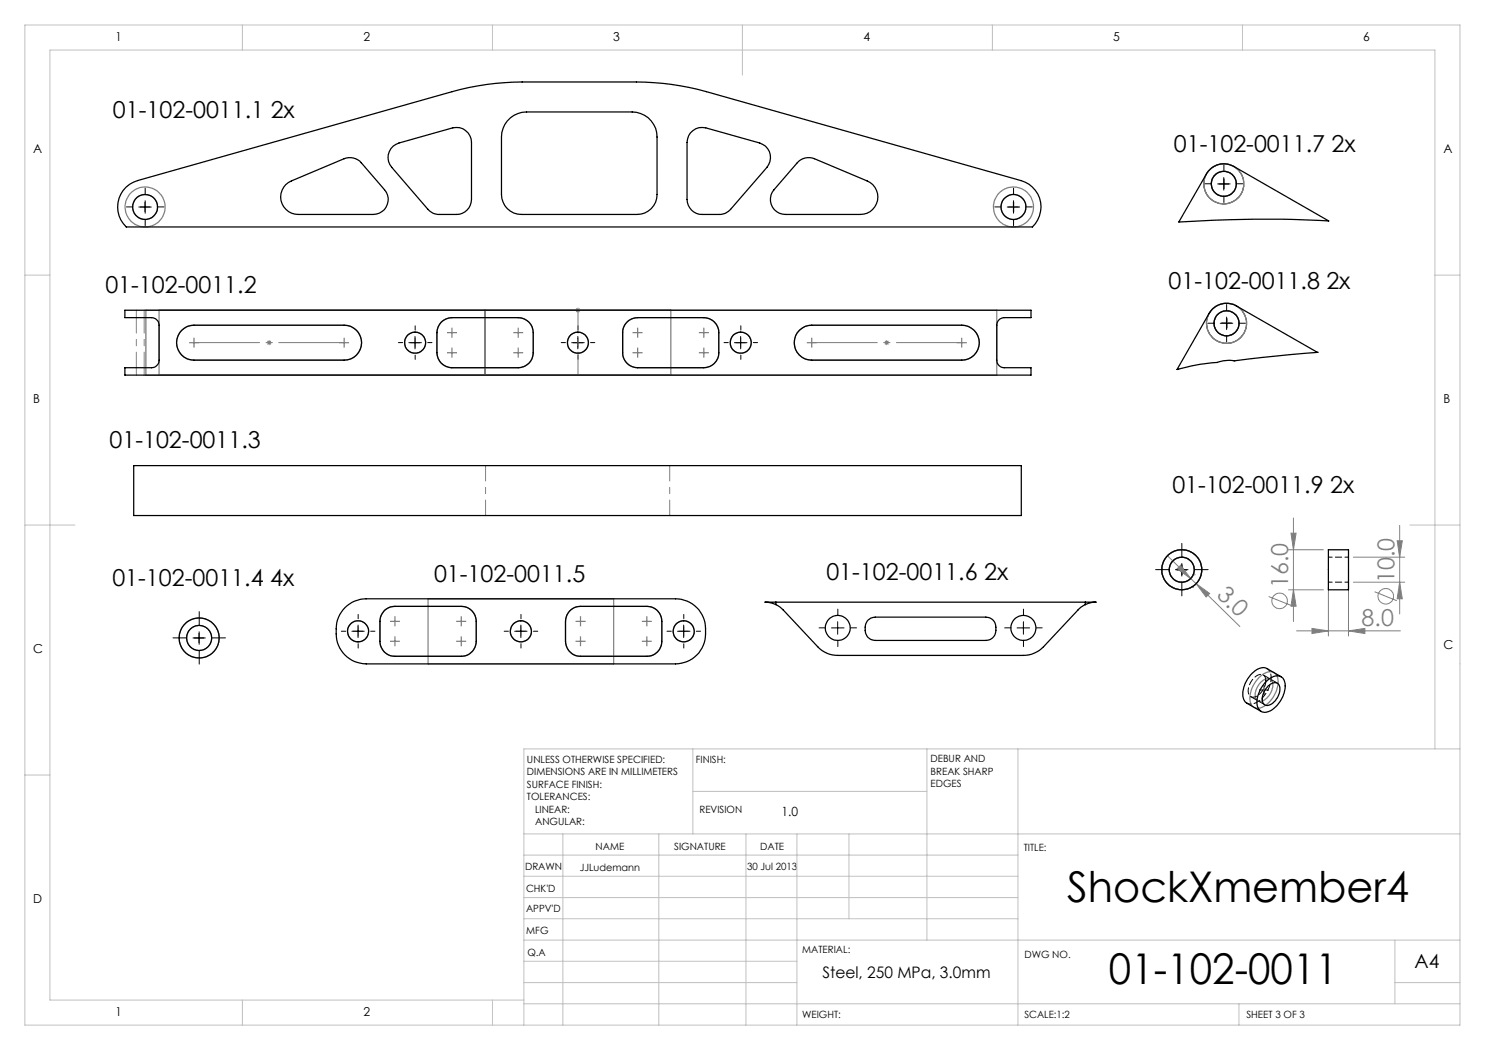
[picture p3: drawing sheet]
<svg xmlns="http://www.w3.org/2000/svg" width="297mm" height="210mm" viewBox="0 0 297 210" stroke-linecap="round" stroke-linejoin="round" font-family="sans-serif">
<g fill="none" stroke="#808080" stroke-width=".2">
<path d="M53.3 68.5h1M53.5 68.2l.7 .7M53.8 68v1M54.2 68.2l-.7 .7M115.1 62h1M115.2 61.7l.7 .7M115.6 61.6v.9M115.9 61.7l-.7 .7M176.8 68.5h1M177 68.2l.7 .7M177.3 68v1M177.7 68.2l-.7 .7"/>
<path d="M233.6 111.3l4.5 4.4M235.4 113.8l.7-.8 2 2.7zM238.1 115.7l1.1 1M238.5 117.5h.1M238.8 115h.1M239.2 116.7l2.7 2-.7 .7zM239.2 116.7l8.8 8.6M253.7 119.3l4.5 1.8M257.7 110h7M257.7 118h7M258.2 106.6h1l-.5 3.4zM258.7 118l.5 3.2h-1z"/>
<path d="M258.7 103.6v20.7M265.7 117.4v9.8M269.7 117.4v9.8M270.7 111.4h10.3M270.7 116.4h10.3M274.9 118.3l4.5 1.8M279.4 108.2h1.1l-.6 3.2zM279.9 116.4l.6 3.4h-1.1zM279.9 105.1v17.7M259.3 126.2h20.8M262.4 125.7l3.3 .5-3.3 .5zM269.7 126.2l3.3-.5v1z"/>
<circle cx="277.2" cy="119.3" r="1.56"/>
<circle cx="255.9" cy="120.2" r="1.55"/>
</g>
<g fill="none" stroke="#808080" stroke-width=".25">
<path d="M243.8 36.8h1.9M244.8 35.8v2M28 41.4h2M29 40.4v2M201.7 41.4h2M202.7 40.4v2M29.2 62h170.2v13h-170.2zM31.8 62v13M36.2 66.2l.2-.2a3.3 3.3 0 0 1 2.4-1h30a3.5 3.5 0 0 1 3.5 3.5 3.5 3.5 0 0 1-3.5 3.5h-30a3.5 3.5 0 0 1-3.2-2 3.5 3.5 0 0 1 .6-3.8zM37.8 68.5h2M38.8 67.5v2M67.8 68.5h2"/>
<path d="M68.8 67.5v2M82 68.5h2M83 67.5v2M88.2 64.5l.2-.2a2.75 2.75 0 0 1 2-.8h13.2a3 3 0 0 1 3 3v4a3 3 0 0 1-3 3h-13.2a3.1 3.1 0 0 1-3-3v-4.2a2.54 2.54 0 0 1 .8-1.8zM89.4 66.5h2M89.4 70.5h2M90.4 65.5v2M90.4 69.5v2M97 62v13M102.7 66.5h1.9M102.7 70.5h1.9M103.6 65.5v2"/>
<path d="M103.6 69.5v2M114.6 68.5h2M115.6 67.5v2M125.3 64.5a2.96 2.96 0 0 1 2.2-1h13.3a3 3 0 0 1 3 3v4a3 3 0 0 1-3 3h-13.3a3 3 0 0 1-3-3v-4a2.81 2.81 0 0 1 .8-2zM126.5 66.5h2M126.5 70.5h2M127.5 65.5v2M127.5 69.5v2M134.2 62v13M139.8 66.5h2M139.8 70.5h2M140.8 65.5v2"/>
<path d="M140.8 69.5v2M147.1 68.5h2.1M148.1 67.5v2M159.7 66.2a3.4 3.4 0 0 1 2.6-1.2h30a3.5 3.5 0 0 1 3.6 3.5 3.5 3.5 0 0 1-3.6 3.5h-30a3.5 3.5 0 0 1-3.2-2 3.5 3.5 0 0 1 .6-3.8zM161.4 68.5h1.9M162.3 67.5v2M191.3 68.5h2.1M192.3 67.5v2M244.3 64.7h2M245.3 63.7v1.9M85.6 119.8h37.1v13h-37.1zM235.3 113.9h2"/>
<path d="M236.4 113v2M38.8 127.6h2M39.8 126.6v2M70.6 126.3h2M71.6 125.3v2M76.8 122.2l.1-.1a3.1 3.1 0 0 1 2.1-.8h13.3a3 3 0 0 1 2.9 3v4a3 3 0 0 1-2.9 3h-13.3a2.95 2.95 0 0 1-3-3v-4a3.3 3.3 0 0 1 .8-2.1zM78 124.3h2M78 128.3h2M79 123.3v2M79 127.3v1.9M91.2 124.3h2M91.2 128.3h2"/>
<path d="M92.3 123.3v2M92.3 127.3v1.9M103.2 126.3h2M104.2 125.3v2M113.9 122.2a2.94 2.94 0 0 1 2.2-.9h13.3a2.95 2.95 0 0 1 3 3v4a2.95 2.95 0 0 1-3 3h-13.3a3 3 0 0 1-3-3v-4a3.1 3.1 0 0 1 .8-2.1zM115.1 124.3h2M115.1 128.3h2M116.1 123.3v2M116.1 127.3v1.9M128.4 124.3h2M128.4 128.3h2M129.4 123.3v2"/>
<path d="M129.4 127.3v1.9M135.7 126.3h2M136.7 125.3v2M251.8 135.5a2.61 2.61 0 0 1 3.1-.9 3.2 3.2 0 0 1 .3 3.8 5 5 0 0 1-3.6 3.2 1.63 1.63 0 0 1-1.6-1.9 6.2 6.2 0 0 1 1.8-4.2zM251.8 138h2M252.1 136.6l.1-.2a1.39 1.39 0 0 1 2.2-.2 3.3 3.3 0 0 1-2.4 4.1 1.35 1.35 0 0 1-.9-2l.3-.8zM252.8 137v2"/>
<circle cx="244.8" cy="36.8" r="4"/>
<circle cx="244.8" cy="36.8" r="2.49"/>
<circle cx="29" cy="41.4" r="4"/>
<circle cx="29" cy="41.4" r="2.5"/>
<circle cx="202.7" cy="41.4" r="4"/>
<circle cx="202.7" cy="41.4" r="2.5"/>
<circle cx="83" cy="68.5" r="2.1"/>
<circle cx="115.6" cy="68.5" r="2.1"/>
<circle cx="148.2" cy="68.5" r="2.11"/>
<circle cx="245.3" cy="64.7" r="2.5"/>
<circle cx="245.3" cy="64.7" r="4"/>
<circle cx="236.4" cy="113.9" r="4"/>
<circle cx="236.4" cy="113.9" r="2.51"/>
<circle cx="39.8" cy="127.6" r="4"/>
<circle cx="39.8" cy="127.6" r="2.5"/>
<circle cx="71.6" cy="126.3" r="2.11"/>
<circle cx="104.2" cy="126.3" r="2.11"/>
<circle cx="136.7" cy="126.3" r="2.11"/>
</g>
<g fill="none" stroke="#c0c0c0" stroke-width=".2">
<path d="M5 5h287v200h-287zM48.5 5v5M98.5 5v5M148.5 5v10M198.5 5v5M248.5 5v5M5 55h5M287 55h5M5 105h10M282 105h10M5 155h5M138.6 158.3h46.8"/>
<path d="M138.6 149.8v17M185.4 149.8v38.2M203.6 149.8v55.2M287 149.8v-139.8h-277v190h94.8M292 149.8h-187.2v55.2M104.8 166.8h187.2M104.8 179.5h98.8M104.8 175.3h98.8M104.8 171h98.8M112.6 166.8v38.2M131.8 166.8v38.2M149.2 166.8v38.2"/>
<path d="M159.4 166.8v38.2M169.8 166.8v17M104.8 183.8h98.8M104.8 196.5h54.6M104.8 192.3h54.6M104.8 188h187.2M279 196.5h13M279 188v12.8M48.5 200v5M98.5 200v5M104.8 200.8h187.2M247.8 200.8v4.2"/>
</g>
<g fill="none" stroke="#000" stroke-width=".2" stroke-dasharray="15.2 1.3 1.3 1.3">
<path d="M29 38.9v-1.3M202.7 38.9v-1.3M242.3 36.8h-1.3M244.8 34.3v-1.3M244.8 39.3v1.2M247.3 36.8h1.2M26.5 41.4h-1.2M29 43.9v1.2M31.5 41.4h1.3M200.2 41.4h-1.2M202.7 43.9v1.2M205.2 41.4h1.3"/>
<path d="M80.5 68.5h-.8M83 66v-.8M83 71v.9M85.5 68.5h.9M113.1 68.5h-.9M115.6 66v-.8M115.6 71v.9M118.1 68.5h.9M145.7 68.5h-.9M148.2 66v-.8M148.2 71v.9M150.7 68.5h.8"/>
<path d="M242.8 64.6h-1.2M245.3 62.1v-1.2M245.3 67.1v1.3M247.8 64.6h1.3M233.9 113.9h-2.8M236.4 111.4v-2.7M236.4 116.4v2.8M238.9 113.9h2.7M37.3 127.6h-2.7M39.8 125.1v-2.8M39.8 130.1v2.7M42.3 127.6h2.8"/>
<path d="M69.1 126.2h-.8M71.6 123.7v-.8M71.6 128.7v.9M74.1 126.2h.9M101.7 126.2h-.9M104.2 123.7v-.8M104.2 128.7v.9M106.7 126.2h.9M134.3 126.2h-.9M136.8 123.7v-.8M136.8 128.7v.9M139.3 126.2h.8"/>
<path d="M165.1 125.6h-1.3M167.6 123.1v-1.3M167.6 128.1v1.2M170.1 125.6h1.2M202.2 125.6h-1.3M204.7 123.1v-1.3M204.7 128.1v1.2M207.2 125.6h1.2"/>
</g>
<g fill="none" stroke="#000" stroke-width=".2">
<path d="M243.5 36.8h2.5M244.8 35.5v2.5M27.8 41.4h2.5M29 40.1v2.5M201.4 41.4h2.5M202.7 40.1v2.5M81.8 68.5h2.5M83 67.3v2.5M114.3 68.5h2.5M115.6 67.3v2.5M146.9 68.5h2.5M148.1 67.3v2.5"/>
<path d="M244.1 64.7h2.5M245.3 63.4v2.5M235.1 113.9h2.5M236.4 112.7v2.5M38.6 127.6h2.5M39.8 126.4v2.5M70.4 126.3h2.4M71.6 125v2.5M102.9 126.3h2.5M104.2 125v2.5M135.5 126.3h2.5M136.7 125v2.5"/>
<path d="M166.3 125.6h2.5M167.5 124.3v2.6M203.4 125.6h2.5M204.7 124.3v2.6"/>
</g>
<path d="M27.3 62v13M28.8 62v13M115.6 62v13" fill="none" stroke="#808080" stroke-width=".2" stroke-dasharray="15.2 1.3 1.3 1.3" stroke-dashoffset="10.6"/>
<path d="M38.8 68.5h30M192.4 68.5h-30" fill="none" stroke="#808080" stroke-width=".2" stroke-dasharray="15.2 1.3 1.3 1.3" stroke-dashoffset="2.1"/>
<path d="M133.9 93.1v10M97.1 103.1v-10" fill="none" stroke="#808080" stroke-width=".2" stroke-dasharray="15.2 1.3 1.3 1.3" stroke-dashoffset="12.1"/>
<g fill="#808080">
<path d="M269.7 126.2l3.3-.5v1zM262.4 125.7l3.3 .5-3.3 .5z"/>
<path d="M258.2 106.6h1l-.5 3.4zM258.7 118l.5 3.2h-1zM279.4 108.2h1.1l-.6 3.2zM279.9 116.4l.6 3.4h-1.1z"/>
<path d="M235.4 113.8l.7-.8 2 2.7zM239.2 116.7l2.7 2-.7 .7z"/>
</g>
<g fill="none" stroke="#000" stroke-width=".25">
<path d="M25.2 37.4l.7-.5 1.6-.8 62.9-17.8a52.4 52.4 0 0 1 14-1.9h22.9a52.4 52.4 0 0 1 14 1.9l62.9 17.8a5.5 5.5 0 0 1 2.3 9.3h-181.2a5.5 5.5 0 0 1-.1-8zM57.2 36.9l1.1-.7 10.5-4.5a3 3 0 0 1 3.4 .9l4.7 5.4a2.99 2.99 0 0 1 .5 3.1 2.99 2.99 0 0 1-2.8 1.8h-14.9a3.5 3.5 0 0 1-3.3-2.2 3.5 3.5 0 0 1 .8-3.8zM78.6 29.2l1.2-.6 10.8-3a3 3 0 0 1 3.7 2.9v11.4a3 3 0 0 1-3 3h-3.5a2.84 2.84 0 0 1-2.2-1l-7.2-8.4a3 3 0 0 1 .2-4.3zM102.1 23.6a5.2 5.2 0 0 1 3.2-1.2h21.1a5 5 0 0 1 5 5v11.5a4 4 0 0 1-4 4h-23.1a4 4 0 0 1-4-4v-11.5a5.1 5.1 0 0 1 1.8-3.8zM138.1 26.6a3 3 0 0 1 3-1l10.8 3a3 3 0 0 1 1.5 4.9l-7.3 8.4a2.84 2.84 0 0 1-2.2 1h-3.5a3 3 0 0 1-3-3v-11.4l.3-1.3zM159.5 32.6a3 3 0 0 1 3.4-.9l10.5 4.5a3.5 3.5 0 0 1 2.1 3.9 3.5 3.5 0 0 1-3.4 2.8h-15a2.99 2.99 0 0 1-2.8-1.8 2.99 2.99 0 0 1 .5-3.1zM241.8 34.1a3.9 3.9 0 0 1 5-.8l18.9 10.9-5.5-.3a250.8 250.8 0 0 0-24.4 .5l5.6-9.9zM25 62h181.2v1.5h-5.4a1.51 1.51 0 0 0-1.4 1.5v7a1.51 1.51 0 0 0 1.4 1.5h5.4v1.5h-181.2v-1.5h5.3a1.57 1.57 0 0 0 1.5-1.5v-7a1.57 1.57 0 0 0-1.5-1.5h-5.3zM36.3 66.1a3.3 3.3 0 0 1 2.5-1.1h30a3.5 3.5 0 0 1 3.5 3.5 3.5 3.5 0 0 1-3.5 3.5h-30a3.5 3.5 0 0 1-3.2-2.1 3.5 3.5 0 0 1 .7-3.8zM88.3 64.4a3.3 3.3 0 0 1 2.1-.9h13.2a3 3 0 0 1 3 3v4a3 3 0 0 1-3 3h-13.2a3 3 0 0 1-3-3v-4a3.3 3.3 0 0 1 .9-2.1zM125.4 64.4a3.1 3.1 0 0 1 2.1-.9h13.3a3 3 0 0 1 3 3v4a3 3 0 0 1-3 3h-13.3a3 3 0 0 1-3-3v-4a2.87 2.87 0 0 1 .9-2.1zM159.9 66.1a3.3 3.3 0 0 1 2.4-1.1h30a3.5 3.5 0 0 1 3.6 3.5 3.5 3.5 0 0 1-3.6 3.5h-30a3.5 3.5 0 0 1-3.2-2.1 3.5 3.5 0 0 1 .8-3.8z"/>
<path d="M242.6 61.7a4 4 0 0 1 4.7-.5l16.2 9.3-11.2 1-5.5 .7a6.7 6.7 0 0 0-3.3 .3l-3.4 .3-4.7 1.1 6.4-11.2zM26.7 93.1h177.6v10h-177.6zM265.7 110h4v8h-4zM69 121.5a6 6 0 0 1 4.2-1.7h61.9a6.1 6.1 0 0 1 6 7 6 6 0 0 1-6 6h-61.9a6.1 6.1 0 0 1-6-7 6 6 0 0 1 1.8-4.3zM77 122l1.1-.6 .9-.1h13.3a2.99 2.99 0 0 1 2.9 3v4a3 3 0 0 1-2.9 3h-13.3a3 3 0 0 1-3-3v-4.4l.3-.9zM113.8 122.3l1.1-.8 1.2-.2h13.3a2.93 2.93 0 0 1 3 3v4a3 3 0 0 1-3 3h-13.3a3.1 3.1 0 0 1-3-3v-4.4l.3-.9zM155.2 120.4h-2.2l1.3 .2 .9 .3M155.2 120.9l1.5 1.1 6.8 7.4a5.5 5.5 0 0 0 4 1.7h37.2a5.6 5.6 0 0 0 4-1.7l7-7.6 1.4-.9M155.2 120.4v.5M155.2 120.4h61.9M173.6 124l.5-.4 .9-.2h22.2a2.2 2.2 0 0 1 1.9 3 1.96 1.96 0 0 1-1.9 1.7h-22.2a2.2 2.2 0 0 1-1.9-3zM217.1 120.4h2.1l-.9 .1-1.2 .4"/>
<path d="M217.1 120.4v.5M253 136.5a2.87 2.87 0 0 1 3.2-1.2 2.76 2.76 0 0 1 .6 3.5 5.1 5.1 0 0 1-3.9 3.7 1.97 1.97 0 0 1-1.5-2.7l.1-.3a7.2 7.2 0 0 1 1.5-3zM253.6 137.3a1.4 1.4 0 0 1 2.2-.4 3.3 3.3 0 0 1-2.5 4.2 1.39 1.39 0 0 1-.7-2l.2-.8zM256.2 135.4l-2.8-1.7a2.66 2.66 0 0 0-3.1 1.1 5.2 5.2 0 0 0-1.5 5.2l.5 .6 2.9 1.7"/>
<circle cx="244.8" cy="36.8" r="2.5"/>
<circle cx="29" cy="41.4" r="2.5"/>
<circle cx="202.7" cy="41.4" r="2.51"/>
<circle cx="83" cy="68.5" r="2.11"/>
<circle cx="115.6" cy="68.5" r="2.11"/>
<circle cx="148.1" cy="68.5" r="2.11"/>
<circle cx="245.3" cy="64.7" r="2.5"/>
<circle cx="236.4" cy="113.9" r="4"/>
<circle cx="236.4" cy="113.9" r="2.5"/>
<circle cx="39.8" cy="127.6" r="2.5"/>
<circle cx="39.8" cy="127.6" r="4"/>
<circle cx="71.6" cy="126.3" r="2.11"/>
<circle cx="104.2" cy="126.3" r="2.11"/>
<circle cx="136.7" cy="126.3" r="2.11"/>
<circle cx="167.6" cy="125.6" r="2.5"/>
<circle cx="204.7" cy="125.6" r="2.5"/>
</g>
<path d="M235.4 73.9h.1M235.6 73.9h.1M246.9 72.1h.1M263.5 70.5h.1M250.2 139.3l2.8 1.7M253.2 136.1a3.3 3.3 0 0 1-2.7 3.3 1.56 1.56 0 0 1-.7-2.3 2.73 2.73 0 0 1 2.8-2.2l.4 .4 .2 .8M255.5 136.6l-2.8-1.6" fill="none" stroke="#000" stroke-width=".2" stroke-dasharray="1.3 .6"/>
<path d="M265.7 116.4h4M269.7 111.4h-4M253.4 133.7a1.98 1.98 0 0 1 .8 1.8M254.2 135.5a5.7 5.7 0 0 1-3.9 5.3l-.9-.2" fill="none" stroke="#000" stroke-width=".2" stroke-dasharray="1.3 .6" stroke-dashoffset=".5"/>
<g font-size="8.5">
<text x="213.4" y="180.3">ShockXmember4</text>
<text x="221.8" y="196.7">01-102-0011</text>
</g>
<g font-size="4.7">
<text x="22.6" y="23.6">01-102-0011.1 2x</text>
<text x="234.8" y="30.5">01-102-0011.7 2x</text>
<text x="21.1" y="58.6">01-102-0011.2</text>
<text x="233.7" y="57.8">01-102-0011.8 2x</text>
<text x="21.9" y="89.7">01-102-0011.3</text>
<text x="234.5" y="98.5">01-102-0011.9 2x</text>
<text x="22.5" y="117.1">01-102-0011.4 4x</text>
<text x="86.8" y="116.3">01-102-0011.5</text>
<text x="165.3" y="116">01-102-0011.6 2x</text>
</g>
<g font-size="4.7" fill="#808080">
<text x="243.1" y="119.1" transform="rotate(44 243.1 119.1)">3.0</text>
<text x="257.7" y="117.6" transform="rotate(-90 257.7 117.6)">16.0</text>
<text x="278.9" y="116.7" transform="rotate(-90 278.9 116.7)">10.0</text>
<text x="272.3" y="125.2">8.0</text>
</g>
<text font-size="3.9" x="282.9" y="193.6">A4</text>
<text font-size="3.2" x="164.5" y="195.7">Steel, 250 MPa, 3.0mm</text>
<g font-size="2.5">
<text x="23.1" y="8.2">1</text>
<text x="72.7" y="8.2">2</text>
<text x="122.7" y="8.2">3</text>
<text x="172.7" y="8.2">4</text>
<text x="222.7" y="8.2">5</text>
<text x="272.7" y="8.2">6</text>
<text x="6.7" y="30.7">A</text>
<text x="288.7" y="30.7">A</text>
<text x="6.7" y="80.7">B</text>
<text x="288.7" y="80.7">B</text>
<text x="6.7" y="130.7">C</text>
<text x="288.7" y="129.7">C</text>
<text x="156.3" y="163.2">1.0</text>
<text x="6.7" y="180.7">D</text>
<text x="23.1" y="203.2">1</text>
<text x="72.7" y="203.2">2</text>
</g>
<g font-size="2">
<text x="105.4" y="152.6">UNLESS OTHERWISE SPECIFIED:</text>
<text x="105.4" y="155.1">DIMENSIONS ARE IN MILLIMETERS</text>
<text x="139.2" y="152.6">FINISH:</text>
<text x="186.1" y="152.5">DEBUR AND</text>
<text x="186.1" y="155">BREAK SHARP</text>
<text x="105.4" y="157.6">SURFACE FINISH:</text>
<text x="105.4" y="160.1">TOLERANCES:</text>
<text x="186.1" y="157.5">EDGES</text>
<text x="107" y="162.6">LINEAR:</text>
<text x="107" y="165.1">ANGULAR:</text>
<text x="139.9" y="162.6">REVISION</text>
<text x="119.1" y="170">NAME</text>
<text x="134.8" y="169.9">SIGNATURE</text>
<text x="149.4" y="173.9">30 Jul 2013</text>
<text x="152" y="169.9">DATE</text>
<text x="204.8" y="170.2">TITLE:</text>
<text x="105" y="174.1">DRAWN</text>
<text x="105.2" y="178.3">CHK'D</text>
<text x="115.9" y="174.1">JJLudemann</text>
<text x="105.2" y="182.4">APPV'D</text>
<text x="105.3" y="186.8">MFG</text>
<text x="105.5" y="191.1">Q.A</text>
<text x="160.5" y="190.5">MATERIAL:</text>
<text x="204.9" y="191.6">DWG NO.</text>
<text x="160.4" y="203.5">WEIGHT:</text>
<text x="204.9" y="203.6">SCALE:1:2</text>
<text x="249.3" y="203.6">SHEET 3 OF 3</text>
</g>
</svg>
